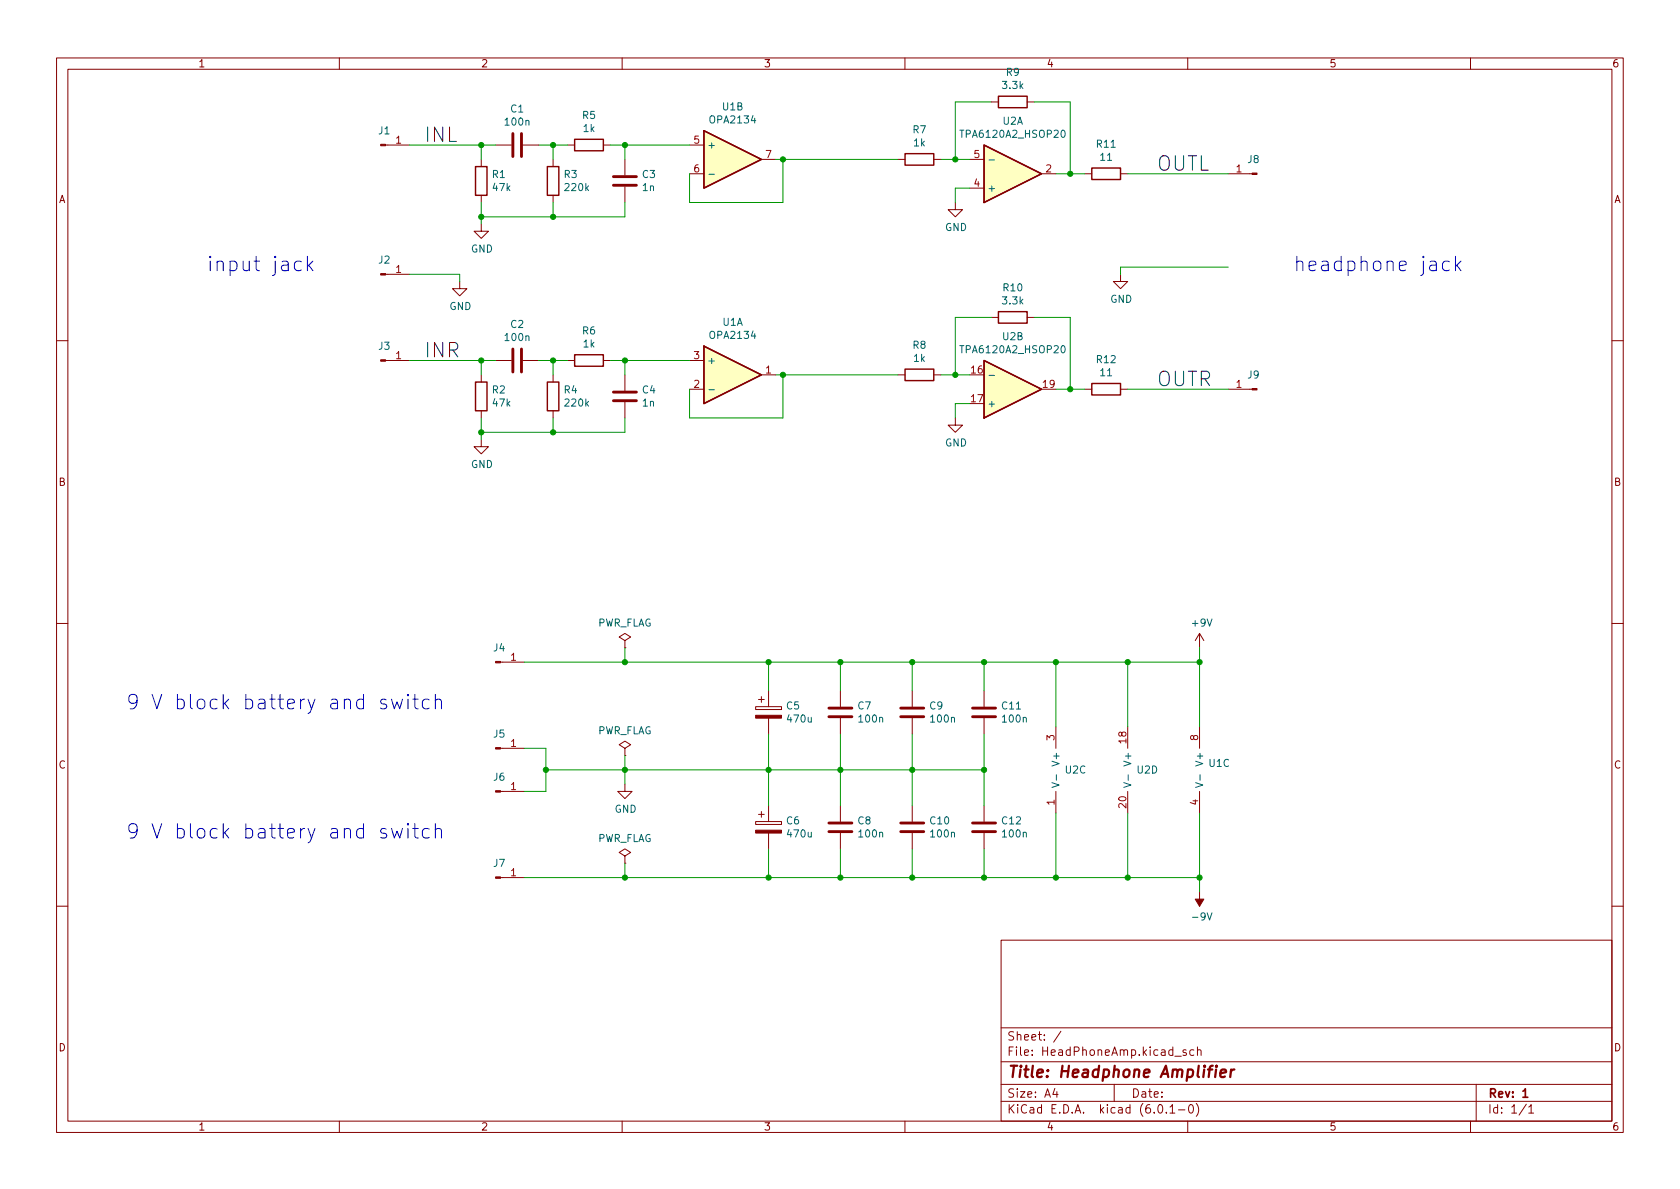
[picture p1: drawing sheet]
<svg xmlns="http://www.w3.org/2000/svg" width="297mm" height="210mm" viewBox="0 0 297 210" stroke-linecap="round" stroke-linejoin="round" font-family="sans-serif">
<g fill="none" stroke="#840000" stroke-width=".18">
<path d="M10 10.2h277v190.1h-277zM12 12.2h273v186.1h-273zM60 10.2v2M110 10.2v2M160 10.2v2M175.3 18h1.2M181.6 18h1.3M210 10.2v2M260 10.2v2M68.2 25.6h4.2M85.1 39.6v1.3h1.3l-1.3 1.3-1.3-1.3h1.3M85.1 28.2v1.3"/>
<path d="M85.1 34.5v1.3M87.6 25.6h2.8M92.5 25.6h2.7M97.8 28.2v1.3M97.8 34.5v1.3M100.3 25.6h1.3M106.7 25.6h1.2M110.5 28.2v2.8M110.5 33v2.8M121.9 25.6h2.6M121.9 30.7h2.6M134.6 28.2h2.6"/>
<path d="M158.7 28.2h1.3M165.1 28.2h1.3M168.9 35.8v1.3h1.3l-1.3 1.2-1.3-1.2h1.3M171.4 28.2h2.6M171.4 33.3h2.6M184.1 30.7h2.6M191.8 30.7h1.2M198.1 30.7h1.3M217.2 30.7h4.2M68.2 48.5h4.2M81.3 49.8v1.2h1.2l-1.2 1.3-1.3-1.3h1.3M175.3 56.1h1.2"/>
<path d="M181.6 56.1h1.3M198.1 48.5v1.3h1.3l-1.3 1.2-1.3-1.2h1.3M10 60.2h2M68.2 63.7h4.2M85.1 77.7v1.3h1.3l-1.3 1.3-1.3-1.3h1.3M85.1 66.3v1.3M85.1 72.6v1.3M87.6 63.7h2.8M92.5 63.7h2.7M97.8 66.3v1.3M97.8 72.6v1.3M100.3 63.7h1.3"/>
<path d="M106.7 63.7h1.2M110.5 66.3v2.8M110.5 71.1v2.8M121.9 63.7h2.6M121.9 68.8h2.6M134.6 66.3h2.6M158.7 66.3h1.3M165.1 66.3h1.3M168.9 73.9v1.3h1.3l-1.3 1.2-1.3-1.2h1.3M191.8 68.8h1.2M198.1 68.8h1.3M217.2 68.8h4.2"/>
<path d="M285 60.2h2M10 110.2h2M88.5 117.1h4.2M110.5 113.3l1-.7-1-.6-1 .6 1 .7v1.2M110.5 114.5h.1M212.1 112v2.5M212.1 112l-.8 1.3M212.1 112l.8 1.3M285 110.2h2M88.5 139.9h4.2M88.5 132.3h4.2M110.5 132.3l1-.6-1-.6-1 .6 1 .6v1.3"/>
<path d="M110.5 133.6h.1M110.5 138.7v1.2h1.3l-1.3 1.3-1.3-1.3h1.3M133.6 125h4.6v.5h-4.6zM134.1 123.7h1M134.6 123.2v1M135.9 122.2v2.8M135.9 127v2.8M148.6 122.2v2.8M148.6 127v2.8M161.3 122.2v2.8M161.3 127v2.8M174 122.2v2.8"/>
<path d="M174 127v2.8M186.7 128.5v3.8M186.7 139.9v3.9M199.4 128.5v3.8M199.4 139.9v3.9M212.1 128.5v3.8M212.1 139.9v3.9M88.5 155.2h4.2M110.5 151.4l1-.7-1-.6-1 .6 1 .7v1.2M110.5 152.6h.1M133.6 145.3h4.6v.5h-4.6zM134.1 144h1"/>
<path d="M134.6 143.5v1M135.9 142.5v2.8M135.9 147.3v2.8M148.6 142.5v2.8M148.6 147.3v2.8M161.3 142.5v2.8M161.3 147.3v2.8M174 142.5v2.8M174 147.3v2.8M212.1 157.7v2.6M10 160.2h2M177 166.3h108v32h-108z"/>
<path d="M285 160.2h2M60 198.3v2M110 198.3v2M160 198.3v2M177 194.8h108M177 191.8h108M177 187.8h108M177 181.8h108M186.5 192.5l-.4 1h1M186.9 193v1M187.6 182.4l-1.3 1.9M197 191.8v3"/>
<path d="M204.9 195.4l.2-.1a.81 .81 0 0 1 .6 .7 .81 .81 0 0 1-.3 .8h-.2a.81 .81 0 0 1-.6-.6 .81 .81 0 0 1 .3-.8zM206.2 196.7v.1M206.9 195.8l.4-.5v1.5M206.9 196.8h.8M207.7 186.8h1.2M208.4 196.3h1.1M209.7 185.7l-.3-.1-.3 .2 .1 .3 .5 .1v.4h-.6M210 198.3v2M210.4 195.4l.1-.1a.81 .81 0 0 1 .6 .7 .81 .81 0 0 1-.3 .8h-.2a.81 .81 0 0 1-.5-.6 .81 .81 0 0 1 .3-.8zM211.1 185.7l-.5-.1-.2 .3v.4l.1 .3h.6M211.5 195.1a1.72 1.72 0 0 1 0 2.3M211.7 185.8l.2-.2 .4 .1 .1 .9"/>
<path d="M211.7 185.1v1.5M260 198.3v2M261 191.8v6.5M269.9 195.3l-1.3 1.9M270.3 195.8l.4-.5v1.5M270.3 196.8h.9"/>
</g>
<path d="M269.3 193l.4-.5v1.5M269.3 194h.8" fill="none" stroke="#840000" stroke-width=".3"/>
<path d="M215 189.1l-.2 1.4M215.1 188.5l-.1 .1 .1 .1 .1-.1-.1-.1v.2M215.8 189.8l1-.2-.1-.4-.2-.1-.5 .1-.3 1 .3 .3 .6-.1M217.7 189.1l-.2 1.4M218.3 189.1l-.4 .1-.3 .3" fill="none" stroke="#840000" stroke-width=".4"/>
<g fill="#840000" stroke="#840000" stroke-width=".18">
<path d="M87.6 139.8h.9v.3h-.9z"/>
<path d="M87.6 132.2h.9v.3h-.9z"/>
<path d="M87.6 155.1h.9v.2h-.9z"/>
<path d="M87.6 117h.9v.2h-.9z"/>
<path d="M67.3 63.6h.9v.3h-.9z"/>
<path d="M67.3 48.4h.9v.2h-.9z"/>
<path d="M67.3 25.5h.9v.3h-.9z"/>
<path d="M133.6 146.8h4.6v.5h-4.6z"/>
<path d="M221.4 30.6h.8v.3h-.8z"/>
<path d="M211.3 159h1.6l-.8 1.3z"/>
<path d="M133.6 126.5h4.6v.5h-4.6z"/>
<path d="M221.4 68.7h.8v.3h-.8z"/>
</g>
<path d="M125.3 30.8h1M174.9 28.3h.9M187.7 23.1l.2-.1a.68 .68 0 0 1 .4 .7 .68 .68 0 0 1-.4 .6l-.2-.1-.1-.4zM125.3 68.9h1M174.9 66.4h.9M187.7 61.2l.2-.1a.68 .68 0 0 1 .4 .7 .68 .68 0 0 1-.4 .6l-.2-.1-.1-.4zM186 138.4l1.3 .4-1.3 .4M186.8 137v1M198.7 138.4l1.3 .4-1.3 .4M199.5 137v1M211.4 138.4l1.3 .4-1.3 .4M212.2 137v1" fill="none" stroke="#006464" stroke-width=".18"/>
<g fill="none" stroke="#840000" stroke-width=".25">
<path d="M176.5 17h5.1v2h-5.1zM84.1 29.5h2v5h-2zM96.8 29.5h2v5h-2zM101.6 24.6h5.1v2.1h-5.1zM124.5 23.1l10.1 5.1-10.1 5.1zM160 27.2h5.1v2h-5.1zM174 25.6l10.1 5.1-10.1 5.1zM193 29.7h5.1v2h-5.1zM176.5 55.1h5.1v2h-5.1zM84.1 67.6h2v5h-2zM96.8 67.6h2v5h-2zM101.6 62.7h5.1v2.1h-5.1z"/>
<path d="M124.5 61.2l10.1 5.1-10.1 5.1zM160 65.3h5.1v2h-5.1zM174 63.7l10.1 5.1-10.1 5.1zM193 67.8h5.1v2h-5.1z"/>
</g>
<g fill="none" stroke="#840000" stroke-width=".51">
<path d="M90.7 23.6v4.1M92.2 23.6v4.1M108.5 31.2h4M108.5 32.8h4M90.7 61.7v4.1M92.2 61.7v4.1M108.5 69.3h4M108.5 70.9h4M146.6 125.2h4M146.6 126.7h4M159.3 125.2h4M159.3 126.7h4"/>
<path d="M172 125.2h4M172 126.7h4M146.6 145.5h4M146.6 147.1h4M159.3 145.5h4M159.3 147.1h4M172 145.5h4M172 147.1h4"/>
</g>
<g fill="#ffffc2" stroke="#ffffc2" stroke-width=".18">
<path d="M174 63.7l10.1 5.1-10.1 5.1z"/>
<path d="M124.5 23.1l10.1 5.1-10.1 5.1z"/>
<path d="M174 25.6l10.1 5.1-10.1 5.1z"/>
<path d="M124.5 61.2l10.1 5.1-10.1 5.1z"/>
</g>
<g fill="none" stroke="#0000c2" stroke-width=".18">
<path d="M37.2 45.3l-.1 .1 .1 .2 .1-.2-.1-.1v.3M37.2 46.2v1.7M256.3 46.3l-.8-.1-.5 .5v.7l.3 .3 .2 .2 .8-.2M257.3 45.3v2.6M257.6 46.9l.7 1M258.3 46.2l-1 .9M24.2 123.9l-.4 .5-.8-.2-.2-.3v-.6l.2-.4 .8-.1 .3 .2a1.68 1.68 0 0 1-.6 2.3h-.5M26.9 122.8l.8 2.5 .9-2.5M77 123.9a.63 .63 0 0 1 1.1 .1v1.3M77 122.8v2.5M24.2 146.7l-.4 .5-.8-.1-.2-.4v-.6l.2-.3 .8-.1 .3 .2a1.68 1.68 0 0 1-.6 2.3h-.5M26.9 145.7l.8 2.5 .9-2.5"/>
<path d="M77 146.7a.63 .63 0 0 1 1.1 .2v1.3M77 145.7v2.5"/>
</g>
<g fill="none" stroke="#009600" stroke-width=".18">
<path d="M175.3 18h-6.4v10.2M182.9 18h6.3v12.7M72.4 25.6h15.2M85.1 25.6v2.6M85.1 35.8v3.8M95.2 25.6h5.1M97.8 25.6v2.6M97.8 35.8v2.5M107.9 25.6h14M110.5 25.6v2.6M110.5 35.8v2.5h-25.4M137.2 28.2h21.5"/>
<path d="M138.4 28.2v7.6h-16.5v-5.1M166.4 28.2h5M171.4 33.3h-2.5v2.5M186.7 30.7h5.1M199.4 30.7h17.8M72.4 48.5h8.9v1.3M175.3 56.1h-6.4v10.2M182.9 56.1h6.3v12.7M217.2 47.2h-19.1v1.3M72.4 63.7h15.2M85.1 63.7v2.6M85.1 73.9v3.8"/>
<path d="M95.2 63.7h5.1M97.8 63.7v2.6M97.8 73.9v2.5M107.9 63.7h14M110.5 63.7v2.6M110.5 73.9v2.5h-25.4M137.2 66.3h21.5M138.4 66.3v7.6h-16.5v-5.1M166.4 66.3h5M171.4 71.4h-2.5v2.5M186.7 68.8h5.1M199.4 68.8h17.8"/>
<path d="M92.7 117.1h119.4M110.5 114.5v2.6M135.9 117.1v5.1M148.6 117.1v5.1M161.3 117.1v5.1M174 117.1v5.1M186.7 117.1v11.4M199.4 117.1v11.4M212.1 114.5v14M92.7 132.3h3.8v7.6h-3.8M96.5 136.1h77.5M110.5 133.6v5.1"/>
<path d="M135.9 129.8v12.7M148.6 129.8v12.7M161.3 129.8v12.7M174 129.8v12.7M92.7 155.2h119.4M110.5 152.6v2.6M135.9 150.1v5.1M148.6 150.1v5.1M161.3 150.1v5.1M174 150.1v5.1M186.7 143.8v11.4M199.4 143.8v11.4"/>
<path d="M212.1 143.8v13.9"/>
</g>
<g fill="#009600" stroke="#009600" stroke-width=".18">
<circle cx="97.8" cy="63.7" r=".46"/>
<circle cx="110.5" cy="63.7" r=".46"/>
<circle cx="85.1" cy="76.4" r=".46"/>
<circle cx="110.5" cy="25.6" r=".46"/>
<circle cx="148.6" cy="155.2" r=".46"/>
<circle cx="135.9" cy="155.2" r=".46"/>
<circle cx="110.5" cy="155.2" r=".46"/>
<circle cx="148.6" cy="117.1" r=".46"/>
<circle cx="135.9" cy="117.1" r=".46"/>
<circle cx="148.6" cy="136.1" r=".46"/>
<circle cx="135.9" cy="136.1" r=".46"/>
<circle cx="110.5" cy="136.1" r=".46"/>
<circle cx="186.7" cy="155.2" r=".46"/>
<circle cx="174" cy="155.2" r=".46"/>
<circle cx="212.1" cy="117.1" r=".46"/>
<circle cx="186.7" cy="117.1" r=".46"/>
<circle cx="161.3" cy="117.1" r=".46"/>
<circle cx="174" cy="136.1" r=".46"/>
<circle cx="174" cy="117.1" r=".46"/>
<circle cx="199.4" cy="155.2" r=".46"/>
<circle cx="212.1" cy="155.2" r=".46"/>
<circle cx="161.3" cy="136.1" r=".46"/>
<circle cx="161.3" cy="155.2" r=".46"/>
<circle cx="199.4" cy="117.1" r=".46"/>
<circle cx="189.2" cy="30.7" r=".46"/>
<circle cx="189.2" cy="68.8" r=".46"/>
<circle cx="85.1" cy="38.3" r=".46"/>
<circle cx="85.1" cy="25.6" r=".46"/>
<circle cx="97.8" cy="38.3" r=".46"/>
<circle cx="97.8" cy="25.6" r=".46"/>
<circle cx="85.1" cy="63.7" r=".46"/>
<circle cx="138.4" cy="66.3" r=".46"/>
<circle cx="138.4" cy="28.2" r=".46"/>
<circle cx="168.9" cy="28.2" r=".46"/>
<circle cx="168.9" cy="66.3" r=".46"/>
<circle cx="97.8" cy="76.4" r=".46"/>
<circle cx="110.5" cy="117.1" r=".46"/>
<circle cx="96.5" cy="136.1" r=".46"/>
</g>
<g font-size="3.5" fill="#0f0f0f">
<text x="74.9" y="25.1">INL</text>
<text x="204.5" y="30.2">OUTL</text>
<text x="74.9" y="63.2">INR</text>
<text x="204.5" y="68.3">OUTR</text>
</g>
<g font-size="3.5" fill="#0000c2">
<text x="39.4" y="48">input jack</text>
<text x="228.6" y="48">headphone jack</text>
<text x="31.2" y="125.5">9 V block battery and switch</text>
<text x="31.2" y="148.3">9 V block battery and switch</text>
</g>
<text font-size="2.8" fill="#840000" x="178" y="190.6">Title: Headphone Amplifier</text>
<g font-size="2.1" fill="#840000">
<text x="178" y="184">Sheet: /</text>
<text x="178" y="186.7">File: HeadPhoneAmp.kicad_sch</text>
<text x="178" y="196.9">KiCad E.D.A. kicad (6.0.1-0)</text>
<text x="178" y="194.1">Size: A4</text>
<text x="200" y="194.1">Date:</text>
<text x="263" y="194.1">Rev: 1</text>
<text x="263" y="196.9">Id: 1/1</text>
</g>
<g font-size="1.8" fill="#840000">
<text x="35" y="11.9">1</text>
<text x="85" y="11.9">2</text>
<text x="135" y="11.9">3</text>
<text x="185" y="11.9">4</text>
<text x="235" y="11.9">5</text>
<text x="285" y="11.9">6</text>
<text x="10.3" y="35.9">A</text>
<text x="285.3" y="35.9">A</text>
<text x="10.3" y="85.9">B</text>
<text x="285.3" y="85.9">B</text>
<text x="10.3" y="135.9">C</text>
<text x="285.3" y="135.9">C</text>
<text x="10.3" y="185.9">D</text>
<text x="285.3" y="185.9">D</text>
<text x="35" y="199.9">1</text>
<text x="85" y="199.9">2</text>
<text x="135" y="199.9">3</text>
<text x="185" y="199.9">4</text>
<text x="235" y="199.9">5</text>
<text x="285" y="199.9">6</text>
</g>
<g font-size="1.8" fill="#006464">
<text x="177.3" y="15.7">3.3k</text>
<text x="177.9" y="13.4">R9</text>
<text x="67" y="23.7">J1</text>
<text x="89.4" y="22.2">100n</text>
<text x="90.3" y="19.9">C1</text>
<text x="103" y="21">R5</text>
<text x="103.2" y="23.3">1k</text>
<text x="125.7" y="21.8">OPA2134</text>
<text x="127.8" y="19.5">U1B</text>
<text x="161.4" y="23.6">R7</text>
<text x="177.3" y="22">U2A</text>
<text x="125" y="26.3">+</text>
<text x="161.6" y="25.9">1k</text>
<text x="170.2" y="24.4">TPA6120A2_HSOP20</text>
<text x="194" y="26.1">R11</text>
<text x="194.6" y="28.4">11</text>
<text x="220.6" y="28.8">J8</text>
<text x="87.1" y="31.5">R1</text>
<text x="87.2" y="33.8">47k</text>
<text x="99.8" y="31.5">R3</text>
<text x="100" y="33.8">220k</text>
<text x="113.6" y="31.5">C3</text>
<text x="113.6" y="33.8">1n</text>
<text x="174.5" y="33.9">+</text>
<text x="167.1" y="40.8">GND</text>
<text x="67" y="46.6">J2</text>
<text x="83.3" y="44.6">GND</text>
<text x="177.3" y="53.8">3.3k</text>
<text x="177.4" y="51.5">R10</text>
<text x="196.3" y="53.5">GND</text>
<text x="79.4" y="54.8">GND</text>
<text x="90.3" y="58">C2</text>
<text x="103" y="59.1">R6</text>
<text x="125.7" y="59.9">OPA2134</text>
<text x="127.8" y="57.6">U1A</text>
<text x="67" y="61.8">J3</text>
<text x="89.4" y="60.3">100n</text>
<text x="103.2" y="61.4">1k</text>
<text x="125" y="64.4">+</text>
<text x="161.4" y="61.7">R8</text>
<text x="161.6" y="64">1k</text>
<text x="170.2" y="62.5">TPA6120A2_HSOP20</text>
<text x="177.3" y="60.1">U2B</text>
<text x="194" y="64.2">R12</text>
<text x="87.1" y="69.6">R2</text>
<text x="87.2" y="71.9">47k</text>
<text x="99.8" y="69.6">R4</text>
<text x="100" y="71.9">220k</text>
<text x="113.6" y="69.6">C4</text>
<text x="113.6" y="71.9">1n</text>
<text x="194.6" y="66.5">11</text>
<text x="220.6" y="66.9">J9</text>
<text x="174.5" y="72">+</text>
<text x="83.3" y="82.7">GND</text>
<text x="167.1" y="78.9">GND</text>
<text x="105.5" y="110.8">PWR_FLAG</text>
<text x="210.9" y="110.8">+9V</text>
<text x="87.3" y="115.2">J4</text>
<text x="139.1" y="125.4">C5</text>
<text x="151.7" y="125.4">C7</text>
<text x="164.4" y="125.4">C9</text>
<text x="177.2" y="125.4">C11</text>
<text x="87.3" y="130.4">J5</text>
<text x="105.5" y="129.8">PWR_FLAG</text>
<text x="139.3" y="127.8">470u</text>
<text x="152" y="127.8">100n</text>
<text x="164.7" y="127.8">100n</text>
<text x="177.4" y="127.8">100n</text>
<text x="187.3" y="135" transform="rotate(-90 187.3 135)">V+</text>
<text x="188.4" y="136.8">U2C</text>
<text x="200" y="135" transform="rotate(-90 200 135)">V+</text>
<text x="201.1" y="136.8">U2D</text>
<text x="212.7" y="135" transform="rotate(-90 212.7 135)">V+</text>
<text x="213.8" y="135.6">U1C</text>
<text x="87.3" y="138">J6</text>
<text x="108.7" y="143.7">GND</text>
<text x="105.5" y="148.9">PWR_FLAG</text>
<text x="139.1" y="145.8">C6</text>
<text x="139.3" y="148.1">470u</text>
<text x="151.7" y="145.8">C8</text>
<text x="152" y="148.1">100n</text>
<text x="164.5" y="145.8">C10</text>
<text x="164.7" y="148.1">100n</text>
<text x="177.2" y="145.8">C12</text>
<text x="177.4" y="148.1">100n</text>
<text x="87.3" y="153.3">J7</text>
<text x="211.1" y="162.8">-9V</text>
</g>
<g font-size="1.8" fill="#a90000">
<text x="70" y="25.4">1</text>
<text x="122.7" y="25.4">5</text>
<text x="135.4" y="27.9">7</text>
<text x="172.2" y="27.9">5</text>
<text x="122.7" y="30.5">6</text>
<text x="172.2" y="33">4</text>
<text x="184.9" y="30.5">2</text>
<text x="218.6" y="30.5">1</text>
<text x="70" y="48.3">1</text>
<text x="70" y="63.5">1</text>
<text x="122.7" y="63.5">3</text>
<text x="122.7" y="68.6">2</text>
<text x="135.4" y="66">1</text>
<text x="171.7" y="66">16</text>
<text x="171.7" y="71.1">17</text>
<text x="184.4" y="68.6">19</text>
<text x="218.6" y="68.6">1</text>
<text x="90.3" y="116.8">1</text>
<text x="186.4" y="130.9" transform="rotate(-90 186.4 130.9)">3</text>
<text x="199.1" y="131.4" transform="rotate(-90 199.1 131.4)">18</text>
<text x="211.8" y="130.9" transform="rotate(-90 211.8 130.9)">8</text>
<text x="90.3" y="132.1">1</text>
<text x="90.3" y="139.7">1</text>
<text x="186.4" y="142.3" transform="rotate(-90 186.4 142.3)">1</text>
<text x="199.1" y="142.8" transform="rotate(-90 199.1 142.8)">20</text>
<text x="211.8" y="142.3" transform="rotate(-90 211.8 142.3)">4</text>
<text x="90.3" y="154.9">1</text>
</g>
</svg>
